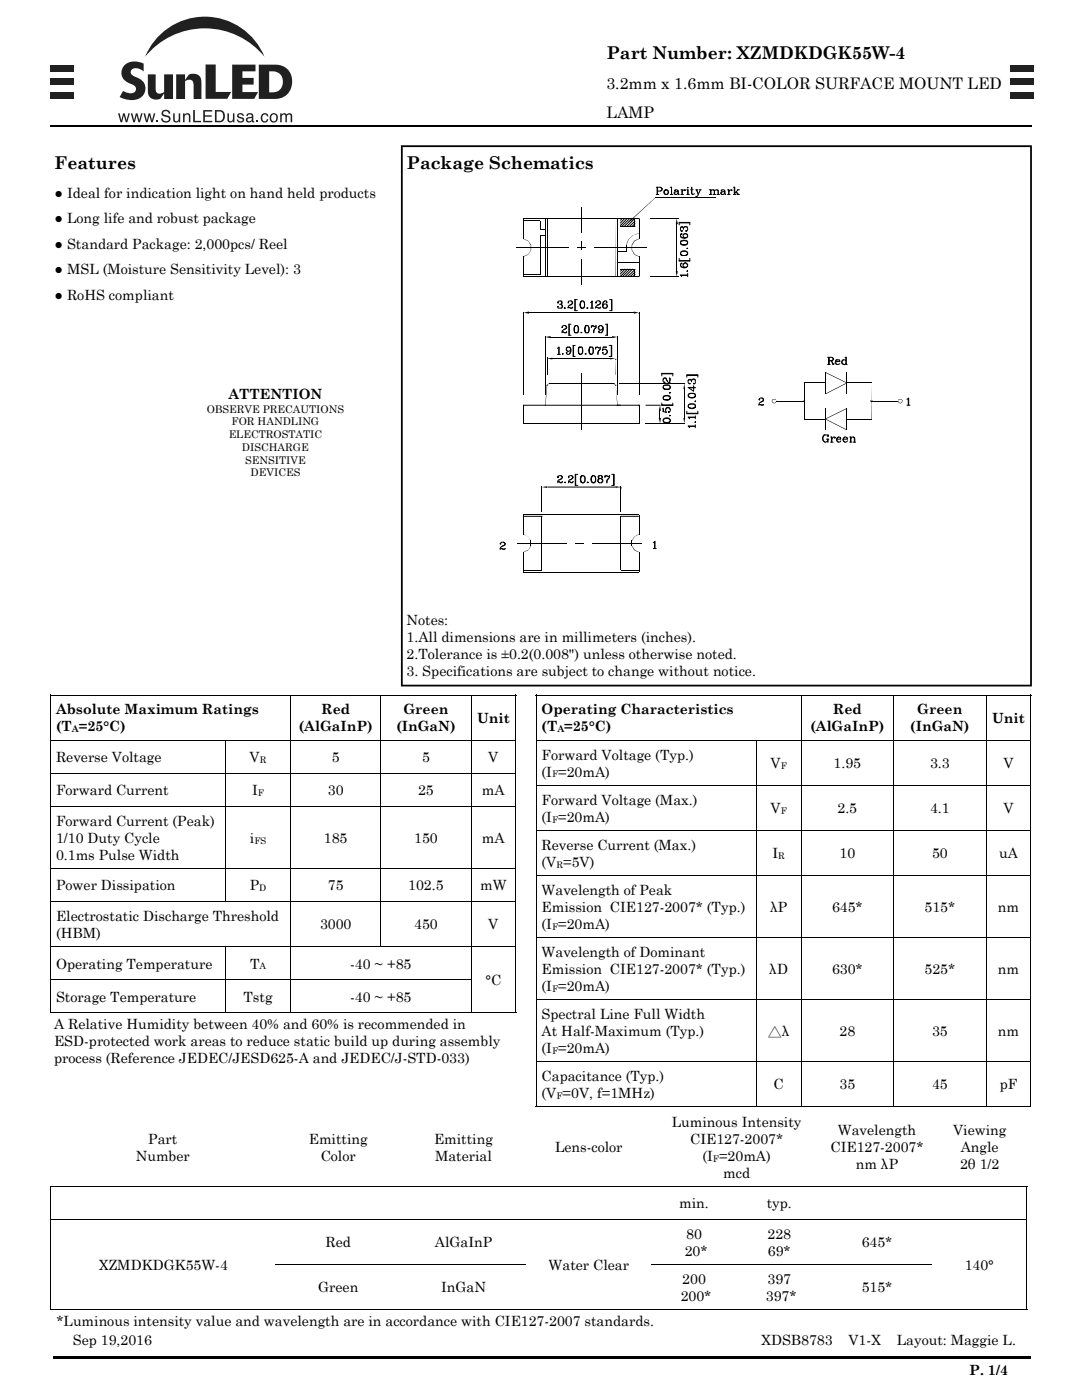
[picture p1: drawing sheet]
<svg xmlns="http://www.w3.org/2000/svg" width="216mm" height="279mm" viewBox="0 0 216 279" stroke-linecap="round" stroke-linejoin="round" font-family="sans-serif">
<path d="M10 25.1h195.9" fill="none" stroke="#000" stroke-width=".35"/>
<path d="M10.7 270.6h195.1v.5h-195.1z" fill="#000"/>
<g fill="#231f20">
<path d="M10 18.4h4.6v1.3h-4.6z"/>
<path d="M10 15.6h4.6v1.3h-4.6z"/>
<path d="M10 12.9h4.6v1.4h-4.6z"/>
<path d="M201.7 18.4h4.6v1.3h-4.6z"/>
<path d="M201.7 15.6h4.6v1.3h-4.6z"/>
<path d="M201.7 12.9h4.6v1.4h-4.6z"/>
<path d="M25 12.8a3.6 3.6 0 0 1 3.7-.1v1.6l-1-.6a1 1 0 0 0-1.1 0 1 1 0 0 0-.4 1l.4 .5a2.92 2.92 0 0 1 2.4 2.4 2.73 2.73 0 0 1-3.7 2.3l-1.4-.5 .7-1.3a1.99 1.99 0 0 0 2.4 .1 .92 .92 0 0 0-.7-1.4 2.3 2.3 0 0 1-1.6-3.6z"/>
<path d="M41 12.9h2v5.5h3.1l-.7 1.3h-4.4z"/>
<path d="M46.3 12.9h4.7v1.3h-2.6v1.3h2.2v1.4h-2.2v1.5h3.1l-.8 1.3h-4.4z"/>
<path d="M29.5 14.8h1.6v2.6a.98 .98 0 0 0 .4 1.2 .98 .98 0 0 0 1.3-.2v-3.6h1.7v5h-1.7v-1.2l-.8 1.1a1.69 1.69 0 0 1-2.5-1.5z"/>
<path d="M35.2 14.8h1.7v1.2l.8-1.1a1.69 1.69 0 0 1 2.5 1.6v3.3h-1.6v-2.6a.99 .99 0 0 0-.4-1.2 .99 .99 0 0 0-1.3 .2v3.6h-1.7z"/>
<path d="M31.4 7.4a12.9 12.9 0 0 1 21.4 3.9 15.3 15.3 0 0 0-23.8 0 12.9 12.9 0 0 1 2.4-3.9z"/>
<path d="M23.5 22.6h.4l.3 1.4 .4-1.4h.3l.3 1.4 .4-1.4h.3l-.5 1.8h-.3l-.4-1.4-.3 1.4h-.3z"/>
<path d="M26.1 22.6h.3l.4 1.4 .3-1.4h.3l.4 1.4 .4-1.4h.3l-.6 1.8h-.3l-.3-1.4-.4 1.4h-.3z"/>
<path d="M28.6 22.6h.4l.3 1.4 .3-1.4h.4l.3 1.4 .4-1.4h.3l-.5 1.8h-.3l-.4-1.4-.3 1.4h-.4z"/>
<path d="M31.2 24h.4v.4h-.4z"/>
<path d="M32.5 22.1a.92 .92 0 0 1 1.5 .6h-.3a.54 .54 0 0 0-.6-.5 .54 .54 0 0 0-.5 .6l.1 .1a1.89 1.89 0 0 1 1.3 .6 .93 .93 0 0 1-.9 1 .93 .93 0 0 1-.9-.9h.3a.61 .61 0 0 0 .6 .6 .61 .61 0 0 0 .6-.6l-.1-.1a1.83 1.83 0 0 1-1.3-.7v-.4z"/>
<path d="M34.6 22.6h.3v1.2a.4 .4 0 0 0 .4 .4 .4 .4 0 0 0 .3-.5l.1-1.1h.3v1.8h-.3v-.3a.6 .6 0 0 1-.7 .3 .6 .6 0 0 1-.4-.6z"/>
<path d="M36.5 22.6h.3v.3a.64 .64 0 0 1 .7-.3 .64 .64 0 0 1 .5 .7v1.1h-.3v-1.1a.44 .44 0 0 0-.5-.4 .44 .44 0 0 0-.4 .6v.9h-.3z"/>
<path d="M38.6 22h.3v2.1h1.2v.3h-1.5z"/>
<path d="M40.6 22h1.7v.3h-1.4v.7h1.3v.3h-1.3v.8h1.5v.3h-1.8z"/>
<path d="M45.4 22.6h.3v1.2a.4 .4 0 0 0 .4 .4 .4 .4 0 0 0 .4-.5v-1.1h.3v1.8h-.3v-.3a.6 .6 0 0 1-.7 .3 .6 .6 0 0 1-.4-.6z"/>
<path d="M47.5 22.7a.72 .72 0 0 1 1.2 .4h-.3a.38 .38 0 0 0-.4-.3 .38 .38 0 0 0-.4 .4l.1 .1a1.15 1.15 0 0 1 1 .6 .75 .75 0 0 1-.7 .6 .75 .75 0 0 1-.8-.7h.3a.43 .43 0 0 0 .5 .4 .43 .43 0 0 0 .4-.4l-.1-.1a.9 .9 0 0 1-1-.7z"/>
<path d="M51.2 24h.3v.4h-.3z"/>
<path d="M52.3 22.8a.73 .73 0 0 1 .7-.2 .73 .73 0 0 1 .5 .6h-.2a.49 .49 0 0 0-.7-.3 .49 .49 0 0 0-.3 .7 .47 .47 0 0 0 .4 .6 .47 .47 0 0 0 .6-.4h.2a.8 .8 0 0 1-1 .6 .8 .8 0 0 1-.5-1.1z"/>
<path d="M55.9 22.6h.3v.3a.58 .58 0 0 1 1 0 .6 .6 0 0 1 .7-.3 .6 .6 0 0 1 .4 .6v1.2h-.3v-1.4l-.3-.1a.43 .43 0 0 0-.5 .5v1h-.2v-1.2a.4 .4 0 0 0-.6-.3 .4 .4 0 0 0-.2 .6v.9h-.3z"/>
<path d="M51.6 12.9v6.8h3a3.4 3.4 0 0 0 3.7-2.9 3.4 3.4 0 0 0-2.6-3.8zM53.7 14.2a2.17 2.17 0 0 1 2.8 2.1 2.17 2.17 0 0 1-2.8 2.1z"/>
<path d="M42.9 22h1a1.24 1.24 0 0 1 1 1.2 1.24 1.24 0 0 1-1 1.2h-1zM43.2 22.2v1.9h.6a.96 .96 0 0 0 .7-.9 .96 .96 0 0 0-.7-1z"/>
<path d="M49.3 22.8a.76 .76 0 0 1 1.2 .3v1l.2 .1v.2h-.3l-.1-.2a.59 .59 0 0 1-1 .2 .59 .59 0 0 1 .2-1l.7-.2a.4 .4 0 0 0-.3-.4 .4 .4 0 0 0-.5 .4h-.2zM49.4 23.8a.42 .42 0 0 0 .6 .4 .42 .42 0 0 0 .2-.7z"/>
<path d="M54 22.8a.88 .88 0 0 1 1.2 .1 .88 .88 0 0 1 0 1.2 .88 .88 0 0 1-1.2 .1l-.2-.6zM54.3 22.9a.67 .67 0 0 0-.2 .9 .67 .67 0 0 0 .8 .3 .68 .68 0 0 0 .2-.8 .68 .68 0 0 0-.8-.4z"/>
</g>
<g fill="none" stroke="#000" stroke-width=".2">
<path d="M130.8 39.4h12M131 37.4h.8l.3 .2-.1 .5h-.8M131 38.8h.5M131.1 37.4v1.4M131.2 37.4v1.4M131.8 37.4l.3 .2v.3l-.3 .2M132.9 37.9a.47 .47 0 0 0-.4 .7 .47 .47 0 0 0 .8 0 .47 .47 0 0 0-.3-.7l-.4 .2v.5l.3 .2M133 37.9l.3 .4-.1 .3-.2 .2M133.7 38.8h.6M133.7 37.4h.3M134 38.8v-1.4v1.4M134.7 38l-.1 .1 .2-.2 .5 .1 .1 .8"/>
<path d="M134.8 38.3l-.2 .2 .2 .3M135.3 38v.6l.2 .2M135.3 38.1l-.7 .2-.1 .2v.1l.3 .2 .5-.2M135.9 38.8h.5M135.9 37.9h.2v.9M136.7 38l-.2-.1-.4 .4M137 38.8h.6M137 37.9h.3v.9M137.2 37.4v.1l.1-.1M137.2 37.9v.9M137.8 37.9h.5M138 37.4v1.2l.2 .2 .4-.2"/>
<path d="M138.1 37.4v1.2l.1 .2M138.8 37.9h.4M139.3 38.6l-.3-.7 .3 .9M139.5 37.9h.4M139.8 37.9l-.6 1.2-.2 .2-.2-.1h.2M141.5 38.8h.5M141.5 37.9h.4v.9M141.8 37.9v.9M142.3 37.9l.2 .2v.7v-.8l-.3-.1-.3 .2M142.3 38.8h.5M143.1 38.8h.5M143.1 37.9l.2 .2v.7v-.8l-.3-.1-.5 .2"/>
<path d="M144 38l-.1 .1 .2-.2 .5 .1 .1 .8M144.1 38.3l-.2 .2 .2 .3M144.6 38v.6l.2 .2M144.6 38.1l-.7 .2-.1 .2v.1l.3 .2 .5-.2M145.2 38.8h.5M145.2 37.9h.2v.9M146 38l-.2-.1-.3 .2-.1 .2M146.4 38.8h.5M146.4 37.4h.2v1.4M146.5 37.4v1.4M146.9 38.3l.4 .5M146.9 38.3l.5 .5"/>
<path d="M147.1 38.8h.4M147.1 37.9h.4M147.3 37.9l-.7 .7M102.9 49.4h10.5M104.5 55.2h23M104.5 54.8h3.3M104.5 43.7h23M104.5 44h3.3M104.5 43.6v4M104.5 51.2v3.9M107.8 47v7.8M108.8 43.6v11.5"/>
<path d="M109.2 43.6v11.5M114.8 59.8v2.2M115.2 59.8h-.5v2.2h.5M116 41.3v5.1M116 51.7v5.1M118.7 49.4h10.4M121.6 59.8h.5M122.1 59.8v2.2v-2.2M122.9 43.6v11.5M123.2 52.3h4.3M123.2 43.6v11.5M123.8 53.7h2.9"/>
<path d="M123.8 45.2h2.9M124.1 43.6l-.3 .4M124.2 53.7l-.4 .4M124.6 43.6l-.8 .9M124.7 53.7l-.9 .9M125.1 43.6l-1.3 1.4M125.2 53.7l-1.4 1.4M125.6 43.6l-1.5 1.6M125.7 53.7l-1.4 1.4M126.1 43.6l-1.5 1.6M126.2 53.7l-1.4 1.4M126.6 45.2h.1"/>
<path d="M126.6 43.6l-1.5 1.6M126.7 44.1l-1.1 1.1M126.7 44.6l-.6 .6M126.7 53.8l-1.4 1.3M126.7 54.3l-.9 .8M126.7 54.8l-.4 .3M127.5 51.2l.1 3.9M127.6 43.6l-.1 4M129.7 55.2h5.7M129.7 43.7h5.7M135 55.1h.1M135.1 44.7v9.4"/>
<path d="M135.5 52h2.1M135.5 51.6v.5h2.1v-.5M135.5 44.9v-.5h2.1v.5M135.5 44.5h2.1M135.8 50.7l.2 .3h1l.2-.3a.76 .76 0 0 0-.6-.7 .76 .76 0 0 0-.8 .5l.1 .3 .1 .1a.99 .99 0 0 0 1.2-.2M135.8 52.9l.1 .3a.93 .93 0 0 0 1.3-.2M135.8 48.5l.2 .4h1a.48 .48 0 0 0 0-.9l-.4-.1a.67 .67 0 0 0-.8 .5l.1 .3 .1 .1a.89 .89 0 0 0 1.2-.3M135.8 47l.3 .4h.9l.2-.3M135.8 45.6l.1-.3h.3l.2 .3 .2-.4 .5 .1a.54 .54 0 0 1-.2 .9l-.1-.1h.2M135.9 50.3l.7-.2 .5 .2 .1 .2M135.9 48.2a1.01 1.01 0 0 1 1.3 .2M135.9 55h1.3"/>
<path d="M135.9 52.6l.1 .1v-.2a.5 .5 0 0 0-.2 .6 .5 .5 0 0 0 .6 .3h.4a.48 .48 0 0 0 .5-.5 .48 .48 0 0 0-.7-.4 .48 .48 0 0 0-.2 .7l.3 .2M135.9 46.7h.2h-.2l-.1 .3 .1 .4h.2a.73 .73 0 0 0 1.1-.3l-.1-.3-.3-.2-.4 .2v.5l.3 .1M136.4 45.7l-.2-.5a.47 .47 0 0 0-.4 .5 .47 .47 0 0 0 .3 .5v-.2l-.1 .1M136.4 52.8l.4-.3 .4 .4M136.4 46.8l.1-.1h.5l.2 .3M136.5 45.3l.5-.1 .1 .2M137.1 49.6h.1M137.1 54v.2l-.1-.1 .2-.1M137.2 54.5v.7M137.2 54.9h-1.4l.2 .3M104.5 62.3v16.5M105.6 62.4h20.9"/>
<path d="M108.8 67.2v11.6M109.1 76.9h.1M109.2 71.3v3.5M109.5 76.6h13M109.9 67.3h12.2M110.2 71.5h11.5M111.2 69.5l.4-.2v1.4M111.2 70.7h.6M111.3 60.4v.1a.42 .42 0 0 1 .4-.5 .42 .42 0 0 1 .5 .5l-.3 .2h-.2M111.5 69.3v1.4M111.9 60.1l.2 .2-.1 .5a.37 .37 0 0 1 .3 .3 .37 .37 0 0 1-.2 .4h-.7v-.3h-.1M112.1 60.8l.1 .4-.2 .3"/>
<path d="M112.2 65.3v.1a.44 .44 0 0 1 .5-.5 .44 .44 0 0 1 .3 .7l-.8 .5v.3M112.3 66.2l.7 .2 .1-.2-.3 .2-.5-.2-.1 .1M112.3 70.6l-.1 .1v-.2l.2 .1M112.7 61.5h.1M112.8 65l.2 .4-.5 .4M113.3 69.3l-.3 .4 .3 .4M113.4 60.4l-.1 .1a.44 .44 0 0 1 .6-.5 .44 .44 0 0 1 .3 .6l-.7 .4-.2 .5M113.5 61.3l.7 .2 .1-.2-.2 .2-.6-.2-.2 .1M113.5 69.3h.2l.2 .4-.3 .9M113.6 64.7v2.2M113.9 69.7l-.2 .3-.3 .1-.4-.1v-.6l.2-.1h.5a.89 .89 0 0 1-.3 1.4l-.3-.1-.1-.2h.2l-.1 .1M113.9 60.1h.2l.1 .4-.5 .4"/>
<path d="M113.9 64.7h-.4v2.2h.4M114.4 68.9v2.2M114.8 68.9h-.4v2.2h.4M115 65a.87 .87 0 0 0-.4 1.1l.1 .3h.6l.2-.6a.81 .81 0 0 0-.5-.8l-.4 .3v.8l.2 .3h.2M115.2 65l.2 .3v.8l-.2 .3h-.2M115.8 69.3h-.3a1.11 1.11 0 0 0 .2 1.4h.3a1.11 1.11 0 0 0 .1-1.4h-.5l-.1 .2v.9l.3 .3M116 74.4v11.4M116.1 66.4h-.2h.2M116.1 69.3l.1 .2v.9l-.3 .3M116.1 60.1a.94 .94 0 0 0-.1 1.4h.5l.1-.5a.57 .57 0 0 0 0-.7 .57 .57 0 0 0-.6-.2v.1a1.25 1.25 0 0 0 0 1.3h.1M116.4 60.1a.91 .91 0 0 1-.1 1.4M116.9 70.6h-.2h.3"/>
<path d="M117.1 65a.87 .87 0 0 0-.4 1.1l.1 .3h.6l.2-.6a.81 .81 0 0 0-.4-.8l-.4 .1-.1 .5 .1 .7 .3 .1M117.2 61.5h-.1h.2M117.3 65l.2 .3v.8l-.2 .3h-.1M117.8 60.4l.4-.4v1.5M117.8 61.5h.6M117.9 69.3h-.2a1.11 1.11 0 0 0 .1 1.4h.3a1.11 1.11 0 0 0 .2-1.4h-.6a1.15 1.15 0 0 0 .2 1.4M118 65.3l.3-.3 .4 .2 .2-.1v-.1v.4l-.3 .3-.1 .7M118 65v.4M118.1 65.1l.2-.1 .4 .2M118.1 60.1v1.4M118.2 69.3l.1 .2v.9l-.3 .3M118.8 69.5l.3-.2 .4 .1 .3-.1v.4a1.08 1.08 0 0 0-.4 1"/>
<path d="M118.8 69.3v.4M118.9 65.4l-.5 .7v.3M118.9 69.4l.3-.1 .3 .1M118.9 60.4l.1 .1h-.2a.48 .48 0 0 1 .6-.5 .48 .48 0 0 1 .4 .6l-.3 .2a.66 .66 0 0 0-.7 .7M119.1 61.3l.7 .2 .1-.2-.3 .2-.5-.2-.3 .1M119.5 60l.3 .4-.1 .2-.5 .3M119.8 65l-.4 .4 .4 .5M119.8 69.7l-.4 .4-.1 .6M119.9 65a1.02 1.02 0 0 1 .1 1.4M120.3 65.5a.46 .46 0 0 1-.6 .3 .46 .46 0 0 1-.3-.6 .46 .46 0 0 1 .7-.2 .91 .91 0 0 1-.1 1.4h-.5v-.3v.1M120.7 60a.87 .87 0 0 0-.1 1.5M120.8 64.7h.4v2.2h-.4"/>
<path d="M120.8 69.7a.54 .54 0 0 1 .3 .5 .54 .54 0 0 1-.3 .5M121 60.7l.1 .4-.1 .4h-.2M121 69.3h-.6l-.2 .7a.54 .54 0 0 1 .8-.3 .54 .54 0 0 1 0 .9 .54 .54 0 0 1-.8-.2h.1M121 60.3v.2v-.4a.49 .49 0 0 0-.7 .4v.8l.2 .2h.5l.2-.4-.1-.3-.3-.2-.4 .2-.1 .3M121.1 64.7v2.2M121.6 68.9h.5v2.2h-.5M121.6 62h.5M122 68.9v2.2M122.5 76.6h.1M122.8 76.9h.1M122.8 71.7h.1M122.9 71.3v3.5"/>
<path d="M123.2 67.5h.1M123.2 67.2v11.6M123.7 76.6h13M127.5 62.6h.1M127.5 62.3v16.5M132.1 75v-.5h2.2v.5M132.1 74.6h2.2M132.3 79.4l.1 .3 .6 .2 .7-.3v-.5l-.7-.2-.6 .2-.1 .2 .3 .5h.9l.2-.4M132.3 77.3l.1 .3 .6 .1 .7-.2v-.5l-.7-.2-.6 .2-.1 .2 .3 .5h.9l.2-.4M132.3 75.8l.3-.3h.1l.5 .5M132.4 79.2a1.01 1.01 0 0 1 1.3 .1M132.4 77.1l.2-.2h.9l.2 .3"/>
<path d="M132.6 76.3h.1l-.1 .1a.59 .59 0 0 1-.1-.9h.4l.3 .7 .5 .2M133.6 76.2l.1-.3v-.4l-.1 .9M133.7 78.3v.2l-.1-.1 .1-.1M136.5 76.6h.1M136.6 77.7v5.7M137 74.9h2.2h-2.2M137 74.9v.4M137.3 79a.94 .94 0 0 0 1.4 .2v-.5l-.2-.2h-.9l-.2 .2-.1 .1 .2 .4a1.25 1.25 0 0 0 1.2 0v-.2M137.3 76l.3-.2 .5 .1a.37 .37 0 0 1 .3-.3 .37 .37 0 0 1 .3 .2v.7l-.3 .1v-.1l.1 .1M137.4 78.8a.91 .91 0 0 1 1.3 0M137.5 77.4h1.2M138 76.2v-.2a.35 .35 0 0 0-.4-.3 .35 .35 0 0 0-.3 .3l.1 .5 .2 .1"/>
<path d="M138.1 75.8l.4-.1 .2 .2M138.4 77v1.1l-1.1-.8h1.4M139.2 74.9v.4M151.5 79.7l.1 .1h-.2a.44 .44 0 0 1 .6-.4 .44 .44 0 0 1 .3 .6l-.8 .4-.1 .5M152 79.4l.3 .2v.4l-.5 .3M160.4 76.5v7.2M160.5 76.4h4.1M164.7 74.3v4.3M165.1 71.3h.9l.4 .3-.4 .4h-.6M165.1 72.7h.6M165.4 72.7v-1.4v1.4M165.7 72l.3 .2 .2 .5 .2-.1-.1 .1h-.1l-.3-.6"/>
<path d="M166 71.3l.2 .3v.3l-.2 .1M166.8 72.2l.8-.1-.2-.3h-.6l-.1 .4a.52 .52 0 0 0 .3 .5 .52 .52 0 0 0 .6-.1M167.1 71.8h-.2l-.1 .4v.4l.3 .1M167.4 71.8l.1 .4M168.4 71.8h-.1a.51 .51 0 0 0-.3 .5 .51 .51 0 0 0 .4 .4M168.6 71.3h.3v1.4M168.8 72l-.2-.2h-.4a.52 .52 0 0 0-.2 .8l.4 .1 .4-.1M168.8 71.3v1.4h.2M169 76.4h4.9M169 74.3v4.3M173.9 76.5v7.2M181 79.7l.3-.3v1.5"/>
<path d="M181.2 79.5v1.4M104.5 80.9h23.1M104.5 84.5h23M104.5 80.9v3.6M108.1 97v5M109.2 97.2h13.6M111.3 95.2v.1a.47 .47 0 0 1 .5-.4 .47 .47 0 0 1 .4 .4l-.9 .6v.5M111.5 96.1l.3 .3h.3l.1-.3a.72 .72 0 0 1-.9 0v.1M111.9 94.9l.2 .1 .1 .3-.5 .5M112.8 96.3h.1M113.5 95.2v.1h-.1a.47 .47 0 0 1 .5-.4 .47 .47 0 0 1 .5 .4l-.8 .5-.2 .6M113.6 96.1l.3 .3h.3l.2-.3-.2 .2-.6-.2-.2 .1"/>
<path d="M114 94.9l.2 .1 .1 .3-.5 .5M114.9 94.7v2.2M115.3 94.7h-.5v2.2h.5M116.2 94.9a.81 .81 0 0 0 0 1.5l.5-.3v-.9l-.3-.3a.78 .78 0 0 0-.6 .6 .78 .78 0 0 0 .3 .8l.1 .1M116.5 95a.91 .91 0 0 1-.1 1.4M117.3 96.3h-.1h.2M118.3 94.9a.77 .77 0 0 0-.4 .8 .77 .77 0 0 0 .6 .7l.3-.3v-.9l-.3-.3a.78 .78 0 0 0-.6 .6 .78 .78 0 0 0 .3 .8l.1 .1M118.6 95a.91 .91 0 0 1-.1 1.4M119.6 94.9l-.2 .2v.3l.5 .1 .3-.2-.1-.3-.4-.1-.3 .2 .2 .4M119.6 95.5l-.2 .3v.3l.2 .3M119.9 94.9l.2 .2-.2 .4 .4 .3v.3a.6 .6 0 0 1-1 0v-.3l.3-.3M120 95.6l.2 .2v.3l-.3 .3"/>
<path d="M120.7 95.2l.2-.3 .5 .2 .2-.2v.4a1.08 1.08 0 0 0-.5 1.1M120.7 95.1h.7M120.7 94.9v.4M121.6 95.3l-.5 .5-.1 .6M122.1 94.7h.4M122.1 96.9h.4M122.5 94.7v2.2v-2.2M123.9 97v5M123.9 97.4h.1M127.5 80.9l.1 3.6M128.7 80.9h3.1M128.7 84.5h8"/>
<path d="M131.7 84.5h.1M132.1 80.4v.5h2.2h-2.2M132.3 84a.76 .76 0 0 0 .8 .4 .76 .76 0 0 0 .6-.6 .82 .82 0 0 0-1.4 0l.1 .3a.91 .91 0 0 0 1.3-.1M132.4 83.7a.91 .91 0 0 1 1.3 .1M132.4 82.1l-.1-.6v.6l.7 .2-.2-.3 .2-.6a.51 .51 0 0 1 .7 .2 .51 .51 0 0 1-.3 .7l-.1-.1h.2M132.8 81.7l.4-.3 .4 .1 .1 .2M133.7 82.9v.1h-.1l.1-.1M134.3 80.4v.5M137 82.1v.5h2.2v-.5M137 82.5h2.2M137.3 81.1a.94 .94 0 0 0 1.4 .2v-.5l-.2-.2h-.9l-.2 .2-.1 .2 .2 .3a1.25 1.25 0 0 0 1.2 0v-.2M137.4 80.9a.91 .91 0 0 1 1.3 .1"/>
<path d="M137.4 85.1h1.3M137.4 83.3h1.3M138.7 84.2v.1l.1-.1M138.7 80v.2v-.1l.1-.1M138.7 83v.6M138.7 84.8v.6M138.7 85h-1.4l.3 .4M138.7 83.2h-1.4l.3 .4M151.6 80.7l.7 .2 .1-.2-1 .1M154.9 80.1h5.6M160.5 83.6h4.1M164.6 86.8a.8 .8 0 0 0-.4 .7 .8 .8 0 0 0 .4 .7"/>
<path d="M164.7 81.5v4.3M164.9 87.6h.5M165.1 87l.1 .1v-.3v.2l-.2-.2h-.5a.73 .73 0 0 0-.4 .9 .73 .73 0 0 0 .9 .5l.1-.2M165.1 87.6v.6M165.2 87.6v.6M165.7 87.2h.3v1M165.7 88.2h.5M165.9 87.2v1M166.6 87.3v.2v-.3h-.3l-.3 .4M167 87.6h.8l-.1-.2a.46 .46 0 0 0-.7 0 .46 .46 0 0 0 .1 .7 .46 .46 0 0 0 .7-.1M167.3 87.2l-.3 .3v.5l.3 .2M167.7 87.3v.3"/>
<path d="M168.3 87.6h.8a.48 .48 0 0 0-.6-.3 .48 .48 0 0 0-.3 .7 .48 .48 0 0 0 .8 .2l.1-.2M168.6 87.2l-.2 .1a.55 .55 0 0 0 .2 .9M169 87.3v.3M169 83.6h4.9M169 81.5v4.3M169.5 87.2h.3v1M169.5 88.2h.5M169.7 87.2v1M169.8 87.5l.3-.3 .4 .1 .1 .9M170.2 87.2l.3 .3v.7M170.2 88.2h.5M173.9 80.1h5.3"/>
<path d="M181 80.9h.6M99.9 108.5v.1l-.1-.1a.6 .6 0 0 1 1 0l-.1 .3-.8 .4-.1 .4M100.1 109.5l.5 .1 .2-.1-1 .1M100.5 108.2l.2 .4-.6 .5M103.1 108.4h9.9M104.5 103h3.7M104.5 114.2h23M104.5 102.7h23M104.5 113.8h3.6M104.5 102.7v4M104.5 110.2v4M108.1 103v10.8"/>
<path d="M118.3 108.4h9.8M123.9 103v10.8M123.9 103h3.6M123.9 113.8h3.6M127.5 102.7v4M127.5 110.2v4M130.4 108.3l.3-.3v1.5M130.4 109.5h.6M130.6 108.1v1.4M10 138.7h93M10.1 138.6v63.4M58 138.8v8.8"/>
<path d="M76 138.8v8.8M94 138.8v8.8M102.9 138.6v63.4M106.9 138.7h98.9M107 138.6v82.1M159.9 138.8v8.8M178.3 138.8v8.8M196.8 138.8v8.8M205.7 138.6v82.1M10.2 147.7h92.6M10.2 154.3h92.6M45 147.8v6.4"/>
<path d="M45 154.4v6.4M58 147.8v6.4M58 154.4v6.4M76 147.8v6.4M76 154.4v6.4M94 147.8v6.4M94 154.4v6.4M107.1 147.7h98.5M107.1 156.7h98.5M150.9 147.8v8.8M150.9 156.8v8.8M159.9 147.8v8.8"/>
<path d="M159.9 156.8v8.8M178.3 147.8v8.8M178.3 156.8v8.8M196.8 147.8v8.8M196.8 156.8v8.8M10.2 160.9h92.6M10.2 173.3h92.6M10.2 179.9h92.6M45 161v12.2M45 173.4v6.4M58 161v12.2M58 173.4v15.4"/>
<path d="M76 161v12.2M76 173.4v15.4M94 161v12.2M94 173.4v15.4M107.1 165.7h98.5M107.1 174.7h98.5M150.9 165.8v8.8M150.9 174.8v12.2M159.9 165.8v8.8M159.9 174.8v12.2M178.3 165.8v8.8M178.3 174.8v12.2"/>
<path d="M196.8 165.8v8.8M196.8 174.8v12.2M10.2 188.9h92.6M10.2 195.5h83.9M45 189v6.4M45 195.6v6.4M58 189v6.4M58 195.6v6.4M94 189v6.4M94 195.5v6.5M107.1 187.1h98.5M107.1 199.5h98.5"/>
<path d="M150.9 187.2v12.2M150.9 199.5v12.3M159.9 187.2v12.2M159.9 199.5v12.3M178.3 187.2v12.2M178.3 199.5v12.3M196.8 187.2v12.2M196.8 199.5v12.3M10 202.1h93M107.1 211.8h98.5M150.9 211.9v8.8M159.9 211.9v8.8"/>
<path d="M178.3 211.9v8.8M196.8 211.9v8.8M10 236.8h195M10.1 236.8v24.5M106.9 220.8h98.9M204.9 236.8v24.5M10.2 243.4h194.6M55 252.4h50M130 252.4h56M10 261.3h195"/>
</g>
<g fill="#000">
<path d="M104.5 51.2l.9-.5zM105.9 49.9l-.5 .9zM104.5 47.6l.9 .5zM106 48.9l-.1 1zM105.4 48l.6 .9-.1 .1zM107.8 44.1v1.7zM107.8 46.9l1 .1zM107.8 45.8h1zM115.1 49.4l1.8 .1zM116 48.1l.1 1.8zM123.2 50.1l1.8 .1zM123.8 43.6l.1 1.6z"/>
<path d="M123.8 53.7l.1 1.4zM124.9 48.9l.1 1.3zM125.4 47.8l-.5 1.1zM126 43.6l.3 .2-.9 .6zM126 48.9l.1 1zM126 49.9l.6 .8-.1 .1zM126.1 43.6l4.8-4.2-4.7 4.3zM125.4 47.8l1-.9zM126.5 48l.1 .1-.5 .9-.1-.1zM126.6 50.7l.9 .6-1-.5zM126.6 43.6l.1 1.6zM126.6 53.7l.1 1.4z"/>
<path d="M126.3 46.9l1.2-.4zM126.5 48l1-.4-.9 .5zM135 43.6l.3 1.1h-.5zM134.8 54.1h.5l-.3 1zM104.5 62.4l1.1-.2v.4zM109.2 76.6l.1 .1-.2 .2zM109.2 76.6h.3l-.2 .1zM108.8 67.2l1.1-.1v.4zM109.1 71.6l1.1-.2v.3zM121.7 71.4l1.1 .2-1.1 .1zM122.1 67.1l1.1 .1-1.1 .3zM122.5 76.6h.2v.1z"/>
<path d="M122.7 76.6l.2 .3-.2-.2zM126.5 62.2l1 .2-1 .2zM136.5 76.6l.2 1.1h-.3zM154.1 79.7l.1 .1-.2 .2zM154.1 79.7l.4-.1-.3 .2zM154.5 79.6l.3 .1-.1 .1zM160.3 79.9l-.1 .1zM160.3 79.9h.3zM160.5 79.9h.1zM164.6 78.6l4.4-2.2v.1l-4.3 2.2zM164.7 74.3l4.3 2.1v.1l-4.4-2.1zM173.7 79.9h.1l-.2 .1z"/>
<path d="M173.7 79.9h.2zM173.9 79.9h.1zM179.3 79.7l.1 .1-.2 .2zM179.3 79.7l.3-.1-.2 .2zM179.6 79.6l.4 .1-.1 .1zM108.1 97.2l1.1-.2v.4zM122.8 97l1.1 .2-1.1 .2zM131.7 80.9l.2 1.1h-.4zM131.5 83.4h.4l-.2 1.1zM131.6 82l.1 1.4zM136.4 83.4h.3l-.2 1.1zM154 80l.2 .3-.1 .1z"/>
<path d="M154.2 80.3l.3 .2-.4-.1zM154.5 80.4l.2-.1 .1 .1zM154.9 80l-.1 .4-.1-.1zM154.7 79.8l.1-.1 .2 .3zM160.2 80l.1 .2zM160.3 80.1l.2 .2zM160.5 80.2l.1-.1zM160.6 80v.2zM160.6 79.9l.1 .1zM164.6 83.7l.1-.1 4.3 2.2v.1zM164.6 83.6l4.4-2.1-4.3 2.2zM173.6 80l.2 .1-.1 .1z"/>
<path d="M173.8 80.1l.1 .2-.2-.1zM173.9 80.2h.1zM173.9 80.1l.2-.1-.1 .2zM174 79.9l.1 .1-.2-.1zM179.2 80l.2 .3-.1 .1zM179.4 80.3l.2 .2-.3-.1zM179.6 80.4l.3-.1 .1 .1zM180 80v.4l-.1-.1zM179.9 79.8l.1-.1 .1 .3zM104.5 110.2l.9-.5zM105.9 109l-.5 .8zM104.5 106.6l1 .5z"/>
<path d="M105.9 108l.1 1zM105.4 107.1l.6 .9zM114.7 108.4l1.8 .1zM126 108l.1 1zM126 109l.6 .7-.1 .1zM126.5 107.1l-.5 .9zM126.6 109.7l.9 .5-1-.4zM126.5 107.1l1-.5z"/>
<path d="M80 29v108h125.9v-108zM80.4 29.4h125.1v107.2h-125.1z"/>
</g>
<path d="M109 76.9v4M123 76.9v4" fill="none" stroke="#000" stroke-width=".42"/>
<g font-size="3.5">
<text x="121" y="11.8">Part Number: XZMDKDGK55W-4</text>
<text x="10.9" y="33.8">Features</text>
<text x="81.1" y="33.8">Package Schematics</text>
</g>
<g font-size="3.2">
<text x="121" y="17.8">3.2mm x 1.6mm BI-COLOR SURFACE MOUNT LED</text>
<text x="121" y="23.6">LAMP</text>
</g>
<g font-size="2.8">
<text x="10.9" y="39.4">● Ideal for indication light on hand held products</text>
<text x="10.9" y="44.5">● Long life and robust package</text>
<text x="10.9" y="49.6">● Standard Package: 2,000pcs/ Reel</text>
<text x="10.9" y="54.7">● MSL (Moisture Sensitivity Level): 3</text>
<text x="10.9" y="59.8">● RoHS compliant</text>
<text x="45.6" y="79.7">ATTENTION</text>
<text x="81.1" y="124.7">Notes:</text>
<text x="81.1" y="128.1">1.All dimensions are in millimeters (inches).</text>
<text x="81.1" y="131.5">2.Tolerance is ±0.2(0.008&quot;) unless otherwise noted.</text>
<text x="81.1" y="134.9">3. Specifications are subject to change without notice.</text>
<text x="11.2" y="142.6">Absolute Maximum Ratings</text>
<text x="64.1" y="142.6">Red</text>
<text x="80.5" y="142.6">Green</text>
<text x="108.1" y="142.6">Operating Characteristics</text>
<text x="166.2" y="142.6">Red</text>
<text x="183" y="142.6">Green</text>
<text x="11.2" y="146">(T =25°C)</text>
<text x="59.6" y="146">(AlGaInP)</text>
<text x="79.1" y="146">(InGaN)</text>
<text x="95.2" y="144.3">Unit</text>
<text x="108.1" y="146">(T =25°C)</text>
<text x="161.7" y="146">(AlGaInP)</text>
<text x="181.6" y="146">(InGaN)</text>
<text x="198" y="144.3">Unit</text>
<text x="11.2" y="152.1">Reverse Voltage</text>
<text x="49.8" y="152.1">V</text>
<text x="66.2" y="152.1">5</text>
<text x="84.2" y="152.1">5</text>
<text x="97.4" y="152.1">V</text>
<text x="108.1" y="151.6">Forward Voltage (Typ.)</text>
<text x="108.1" y="155">(I =20mA)</text>
<text x="153.7" y="153.3">V</text>
<text x="166.3" y="153.3">1.95</text>
<text x="185.6" y="153.3">3.3</text>
<text x="200.2" y="153.3">V</text>
<text x="11.2" y="158.7">Forward Current</text>
<text x="50.3" y="158.7">I</text>
<text x="65.4" y="158.7">30</text>
<text x="83.4" y="158.7">25</text>
<text x="96.2" y="158.7">mA</text>
<text x="108.1" y="160.6">Forward Voltage (Max.)</text>
<text x="11.2" y="164.8">Forward Current (Peak)</text>
<text x="108.1" y="164">(I =20mA)</text>
<text x="153.7" y="162.3">V</text>
<text x="167.1" y="162.3">2.5</text>
<text x="185.6" y="162.3">4.1</text>
<text x="200.2" y="162.3">V</text>
<text x="11.2" y="168.2">1/10 Duty Cycle</text>
<text x="11.2" y="171.6">0.1ms Pulse Width</text>
<text x="49.9" y="168.2">i</text>
<text x="64.6" y="168.2">185</text>
<text x="82.6" y="168.2">150</text>
<text x="96.2" y="168.2">mA</text>
<text x="108.1" y="169.6">Reverse Current (Max.)</text>
<text x="108.1" y="173">(V =5V)</text>
<text x="154.1" y="171.3">I</text>
<text x="167.5" y="171.3">10</text>
<text x="186" y="171.3">50</text>
<text x="199.4" y="171.3">uA</text>
<text x="11.2" y="177.7">Power Dissipation</text>
<text x="49.8" y="177.7">P</text>
<text x="65.4" y="177.7">75</text>
<text x="81.5" y="177.7">102.5</text>
<text x="95.8" y="177.7">mW</text>
<text x="108.1" y="178.6">Wavelength of Peak</text>
<text x="11.2" y="183.8">Electrostatic Discharge Threshold</text>
<text x="63.9" y="185.5">3000</text>
<text x="82.6" y="185.5">450</text>
<text x="97.4" y="185.5">V</text>
<text x="108.1" y="182">Emission CIE127-2007* (Typ.)</text>
<text x="108.1" y="185.3">(I =20mA)</text>
<text x="153.7" y="182">λP</text>
<text x="166" y="182">645*</text>
<text x="184.5" y="182">515*</text>
<text x="199.1" y="182">nm</text>
<text x="11.2" y="187.2">(HBM)</text>
<text x="108.1" y="191">Wavelength of Dominant</text>
<text x="11.2" y="193.3">Operating Temperature</text>
<text x="49.9" y="193.3">T</text>
<text x="69.9" y="193.3">-40 ~ +85</text>
<text x="96.9" y="196.6">°C</text>
<text x="108.1" y="194.3">Emission CIE127-2007* (Typ.)</text>
<text x="108.1" y="197.7">(I =20mA)</text>
<text x="153.5" y="194.3">λD</text>
<text x="166" y="194.3">630*</text>
<text x="184.5" y="194.3">525*</text>
<text x="199.1" y="194.3">nm</text>
<text x="11.2" y="199.9">Storage Temperature</text>
<text x="48.6" y="199.9">Tstg</text>
<text x="69.9" y="199.9">-40 ~ +85</text>
<text x="108.1" y="203.3">Spectral Line Full Width</text>
<text x="10.8" y="205.3">A Relative Humidity between 40% and 60% is recommended in</text>
<text x="10.8" y="208.7">ESD-protected work areas to reduce static build up during assembly</text>
<text x="108.1" y="206.7">At Half-Maximum (Typ.)</text>
<text x="153.2" y="206.8">△λ</text>
<text x="167.5" y="206.7">28</text>
<text x="186" y="206.7">35</text>
<text x="199.1" y="206.7">nm</text>
<text x="10.8" y="212.1">process (Reference JEDEC/JESD625-A and JEDEC/J-STD-033)</text>
<text x="108.1" y="210.1">(I =20mA)</text>
<text x="108.1" y="215.7">Capacitance (Typ.)</text>
<text x="108.1" y="219.1">(V =0V, f=1MHz)</text>
<text x="154.4" y="217.4">C</text>
<text x="167.5" y="217.4">35</text>
<text x="186" y="217.4">45</text>
<text x="199.5" y="217.4">pF</text>
<text x="134.1" y="224.9">Luminous Intensity</text>
<text x="167.2" y="226.5">Wavelength</text>
<text x="190.2" y="226.5">Viewing</text>
<text x="27.1" y="231.6">Number</text>
<text x="29.6" y="228.2">Part</text>
<text x="61.6" y="228.2">Emitting</text>
<text x="64" y="231.6">Color</text>
<text x="86.6" y="228.2">Emitting</text>
<text x="86.8" y="231.6">Material</text>
<text x="110.8" y="229.9">Lens-color</text>
<text x="137.7" y="228.2">CIE127-2007*</text>
<text x="140.2" y="231.6">(I =20mA)</text>
<text x="165.7" y="229.9">CIE127-2007*</text>
<text x="170.8" y="233.3">nm λP</text>
<text x="191.6" y="233.3">2θ 1/2</text>
<text x="191.7" y="229.9">Angle</text>
<text x="144.3" y="235">mcd</text>
<text x="135.5" y="241.1">min.</text>
<text x="153" y="241.1">typ.</text>
<text x="65" y="248.9">Red</text>
<text x="86.8" y="248.9">AlGaInP</text>
<text x="136.6" y="250.6">20*</text>
<text x="136.9" y="247.2">80</text>
<text x="153.1" y="247.2">228</text>
<text x="153.2" y="250.6">69*</text>
<text x="171.9" y="248.9">645*</text>
<text x="19.7" y="253.4">XZMDKDGK55W-4</text>
<text x="63.5" y="257.9">Green</text>
<text x="88" y="257.9">InGaN</text>
<text x="109.5" y="253.4">Water Clear</text>
<text x="136.2" y="256.2">200</text>
<text x="153.1" y="256.2">397</text>
<text x="171.9" y="257.9">515*</text>
<text x="192.5" y="253.4">140°</text>
<text x="135.8" y="259.6">200*</text>
<text x="152.8" y="259.6">397*</text>
<text x="11.3" y="264.6">*Luminous intensity value and wavelength are in accordance with CIE127-2007 standards.</text>
<text x="14.5" y="268.4">Sep 19,2016</text>
<text x="151.9" y="268.4">XDSB8783</text>
<text x="169.3" y="268.4">V1-X</text>
<text x="178.9" y="268.4">Layout: Maggie L.</text>
<text x="193.4" y="274.4">P. 1/4</text>
</g>
<g font-size="2.1">
<text x="41.2" y="82.3">OBSERVE PRECAUTIONS</text>
<text x="45.6" y="87.4">ELECTROSTATIC</text>
<text x="46.2" y="84.9">FOR HANDLING</text>
<text x="48.3" y="90">DISCHARGE</text>
<text x="48.9" y="92.5">SENSITIVE</text>
<text x="50" y="95.1">DEVICES</text>
</g>
<g font-size="1.8">
<text x="14.3" y="146.1">A</text>
<text x="111.2" y="146.1">A</text>
<text x="51.9" y="152.3">R</text>
<text x="110.2" y="155.2">F</text>
<text x="155.8" y="153.5">F</text>
<text x="51.5" y="158.9">F</text>
<text x="110.2" y="164.2">F</text>
<text x="155.8" y="162.5">F</text>
<text x="50.8" y="168.4">FS</text>
<text x="111" y="173.1">R</text>
<text x="155.3" y="171.4">R</text>
<text x="51.7" y="177.9">D</text>
<text x="110.2" y="185.5">F</text>
<text x="51.8" y="193.5">A</text>
<text x="110.2" y="197.9">F</text>
<text x="110.2" y="210.3">F</text>
<text x="111" y="219.3">F</text>
<text x="142.3" y="231.8">F</text>
</g>
</svg>
